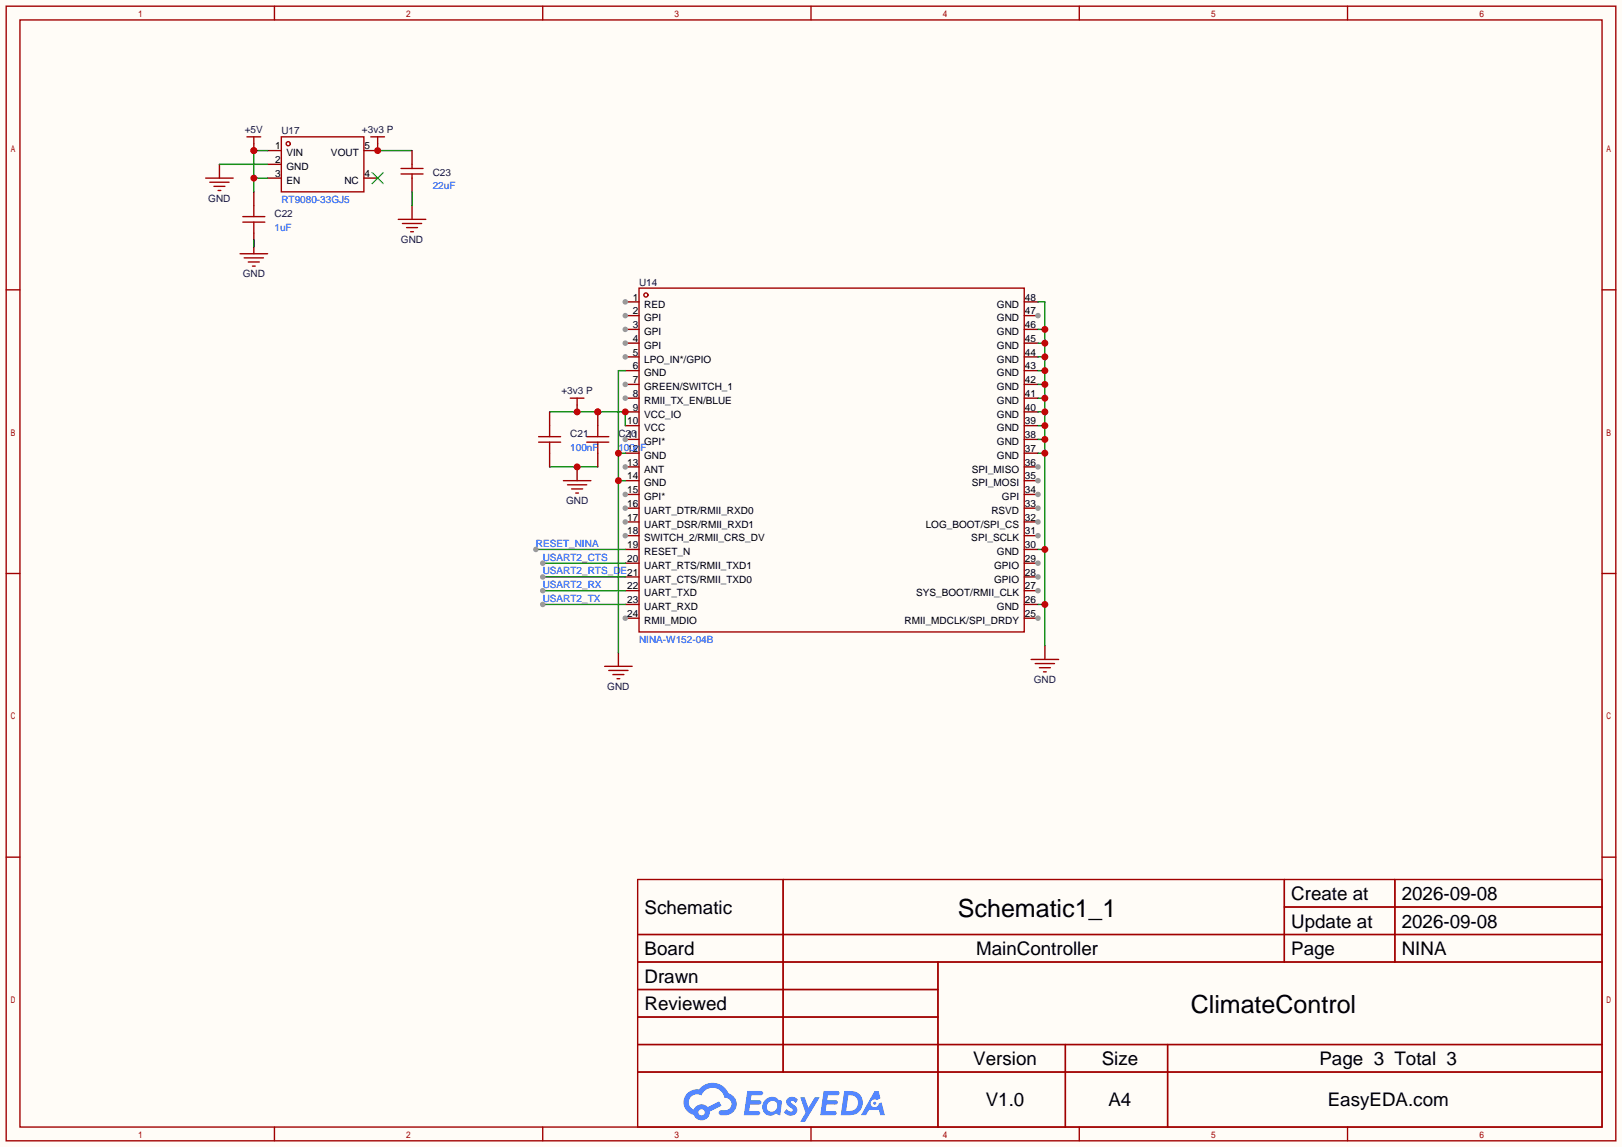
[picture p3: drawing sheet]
<svg xmlns="http://www.w3.org/2000/svg" width="299mm" height="212mm" viewBox="0 0 299 212" stroke-linecap="round" stroke-linejoin="round" font-family="sans-serif">
<path d="M0 0h299.5v211.8h-299.5z" fill="#fffcf7"/>
<g fill="none" stroke="#a10000" stroke-width=".25">
<path d="M1.1 1.1h297.2v209.6h-297.2zM3.7 3.7h292.1v204.5h-292.1zM50.7 1.1v2.6M100.2 1.1v2.6M149.7 1.1v2.6M199.3 1.1v2.6M248.8 1.1v2.6M1.1 53.5h2.6M295.8 53.5h2.5M1.1 105.9h2.6M295.8 105.9h2.5M1.1 158.3h2.6"/>
<path d="M295.8 158.3h2.5M117.7 162.4h178.1v45.8h-178.1zM117.7 172.6h178.1M117.7 177.7h178.1M144.6 162.4v35.6M173.2 177.7v30.5M237.1 162.4v15.3M237.1 167.5h58.7M257.5 162.4v15.3M117.7 182.8h55.5M117.7 192.9h178.1M117.7 187.8h55.5"/>
<path d="M117.7 198h178.1M196.7 192.9v15.3M215.6 192.9v15.3M50.7 208.2v2.5M100.2 208.2v2.5M149.7 208.2v2.5M199.3 208.2v2.5M248.8 208.2v2.5"/>
</g>
<g fill="#5487ff">
<path d="M145.5 202.8a1.3 1.3 0 0 1 1.8 .3l-.4 .6a.54 .54 0 0 0-.9-.2l.1 .2a1.58 1.58 0 0 1 1.1 1.6 1.43 1.43 0 0 1-2.5 .1l.5-.6a.64 .64 0 0 0 .5 .5 .64 .64 0 0 0 .7-.3l-.2-.2a1.6 1.6 0 0 1-1-1.6z"/>
<path d="M147.7 202.7h.9l.7 1.9 1.1-1.9h.9l-2.7 4.5h-.9l1-1.7z"/>
<path d="M138 201.5h1.6a1.31 1.31 0 0 1 1.2 .2 .4 .4 0 0 1-.3 .6h-1.8l-.1 .9h1.6a.4 .4 0 0 1 .4 .4 .4 .4 0 0 1-.4 .4h-1.7l-.2 1.2h.8a1.23 1.23 0 0 1 1.2 .2 .39 .39 0 0 1-.3 .6h-2.7z"/>
<path d="M152.1 201.5h1.6a1.32 1.32 0 0 1 1.3 .2 .39 .39 0 0 1-.4 .6h-1.7l-.2 .9h1.7a.4 .4 0 0 1 .3 .4 .4 .4 0 0 1-.4 .4h-1.7l-.2 1.2h.8a1.23 1.23 0 0 1 1.2 .2 .39 .39 0 0 1-.3 .6h-2.7z"/>
<path d="M161.5 201.5h.7l.4 1.3-.7 .4a.75 .75 0 0 0-1.1 .3 .75 .75 0 0 0 .5 1 .75 .75 0 0 0 .9-.6l.6-.3 .6 2.4h-.9l-.2-1h-1.9l-.5 1h-.9z"/>
<path d="M155.9 201.5l-.7 4.5h1.5a2.27 2.27 0 0 0 2.6-2.3 2.27 2.27 0 0 0-2.7-2.2zM156.6 202.3a1.5 1.5 0 0 1 1.8 1.5 1.5 1.5 0 0 1-1.9 1.4h-.3z"/>
<path d="M141.3 203.1a1.62 1.62 0 0 0-.4 2.1 1.62 1.62 0 0 0 2 .7l.4-.3 .3 .3 .5 .1 .3-2.5-.2-.3h-.4a1.58 1.58 0 0 0-2.5-.1zM141.9 203.6a.99 .99 0 0 1 1.6 .3 .99 .99 0 0 1-.9 1.4 .94 .94 0 0 1-1-.5 .94 .94 0 0 1 .3-1.2z"/>
<path d="M126.9 201.9a2.37 2.37 0 0 0 1.2 4 1.54 1.54 0 0 0 1.7 1 1.54 1.54 0 0 0 1.3-1.6l2.1-1.1-.5-.8-2 1.1a1.57 1.57 0 0 0-2.6 .4 1.5 1.5 0 0 1-.8-2.1 1.5 1.5 0 0 1 2.2-.5 2.23 2.23 0 0 1 2.3-1.4 2.23 2.23 0 0 1 2 1.8 1.16 1.16 0 0 1 1.2 1.1 1.16 1.16 0 0 1-1 1.3h-.7a.47 .47 0 0 0-.6 .3 .47 .47 0 0 0 .4 .6 2.23 2.23 0 0 0 2.3-.7 2.23 2.23 0 0 0 .4-2.3 2.16 2.16 0 0 0-1.3-1.1 3.2 3.2 0 0 0-5.4-.7l-1.2 .1zM129 205.4a.58 .58 0 0 1 1.1 0 .58 .58 0 0 1-1.1 0z"/>
<circle cx="161.5" cy="203.8" r=".28"/>
</g>
<path d="M189.1 55.8h2.5M189.1 58.3h2.5" fill="none" stroke="#870000" stroke-width=".25"/>
<circle cx="191.6" cy="58.3" r=".51" fill="#999"/>
<path d="M189.1 60.8h2.5M189.1 63.4h2.5M189.1 65.9h2.5M189.1 68.5h2.5M189.1 71h2.5M189.1 73.5h2.5M189.1 76.1h2.5M189.1 78.6h2.5M189.1 81.2h2.5M189.1 83.7h2.5M189.1 86.2h2.5" fill="none" stroke="#870000" stroke-width=".25"/>
<circle cx="191.6" cy="86.2" r=".51" fill="#999"/>
<path d="M189.1 88.8h2.5" fill="none" stroke="#870000" stroke-width=".25"/>
<circle cx="191.6" cy="88.8" r=".51" fill="#999"/>
<path d="M189.1 91.3h2.5" fill="none" stroke="#870000" stroke-width=".25"/>
<circle cx="191.6" cy="91.3" r=".51" fill="#999"/>
<path d="M189.1 93.9h2.5" fill="none" stroke="#870000" stroke-width=".25"/>
<circle cx="191.6" cy="93.9" r=".51" fill="#999"/>
<path d="M189.1 96.4h2.5" fill="none" stroke="#870000" stroke-width=".25"/>
<circle cx="191.6" cy="96.4" r=".51" fill="#999"/>
<path d="M189.1 98.9h2.5" fill="none" stroke="#870000" stroke-width=".25"/>
<circle cx="191.6" cy="98.9" r=".51" fill="#999"/>
<path d="M189.1 101.5h2.5M189.1 104h2.5" fill="none" stroke="#870000" stroke-width=".25"/>
<circle cx="191.6" cy="104" r=".51" fill="#999"/>
<path d="M189.1 106.6h2.5" fill="none" stroke="#870000" stroke-width=".25"/>
<circle cx="191.6" cy="106.6" r=".51" fill="#999"/>
<path d="M189.1 109.1h2.5" fill="none" stroke="#870000" stroke-width=".25"/>
<circle cx="191.6" cy="109.1" r=".51" fill="#999"/>
<path d="M189.1 111.6h2.5M189.1 114.2h2.5" fill="none" stroke="#870000" stroke-width=".25"/>
<circle cx="191.6" cy="114.2" r=".51" fill="#999"/>
<path d="M115.4 114.2h2.6" fill="none" stroke="#870000" stroke-width=".25"/>
<circle cx="115.4" cy="114.2" r=".51" fill="#999"/>
<path d="M115.4 98.9h2.6M115.4 111.6h2.6M115.4 109.1h2.6M115.4 106.6h2.6M115.4 104h2.6M115.4 101.5h2.6" fill="none" stroke="#870000" stroke-width=".25"/>
<circle cx="115.4" cy="98.9" r=".51" fill="#999"/>
<path d="M115.4 96.4h2.6" fill="none" stroke="#870000" stroke-width=".25"/>
<circle cx="115.4" cy="96.4" r=".51" fill="#999"/>
<path d="M115.4 93.9h2.6" fill="none" stroke="#870000" stroke-width=".25"/>
<circle cx="115.4" cy="93.9" r=".51" fill="#999"/>
<path d="M115.4 91.3h2.6" fill="none" stroke="#870000" stroke-width=".25"/>
<circle cx="115.4" cy="91.3" r=".51" fill="#999"/>
<path d="M115.4 88.8h2.6M115.4 86.2h2.6" fill="none" stroke="#870000" stroke-width=".25"/>
<circle cx="115.4" cy="86.2" r=".51" fill="#999"/>
<path d="M115.4 83.7h2.6M115.4 81.2h2.6" fill="none" stroke="#870000" stroke-width=".25"/>
<circle cx="115.4" cy="81.2" r=".51" fill="#999"/>
<path d="M115.4 78.6h2.6M115.4 76.1h2.6M115.4 73.5h2.6" fill="none" stroke="#870000" stroke-width=".25"/>
<circle cx="115.4" cy="73.5" r=".51" fill="#999"/>
<path d="M115.4 71h2.6" fill="none" stroke="#870000" stroke-width=".25"/>
<circle cx="115.4" cy="71" r=".51" fill="#999"/>
<path d="M115.4 68.5h2.6M115.4 65.9h2.6" fill="none" stroke="#870000" stroke-width=".25"/>
<circle cx="115.4" cy="65.9" r=".51" fill="#999"/>
<path d="M115.4 63.4h2.6" fill="none" stroke="#870000" stroke-width=".25"/>
<circle cx="115.4" cy="63.4" r=".51" fill="#999"/>
<path d="M115.4 60.8h2.6" fill="none" stroke="#870000" stroke-width=".25"/>
<circle cx="115.4" cy="60.8" r=".51" fill="#999"/>
<path d="M115.4 58.3h2.6" fill="none" stroke="#870000" stroke-width=".25"/>
<circle cx="115.4" cy="58.3" r=".51" fill="#999"/>
<path d="M115.4 55.8h2.6" fill="none" stroke="#870000" stroke-width=".25"/>
<circle cx="115.4" cy="55.8" r=".51" fill="#999"/>
<g fill="none" stroke="#a10000" stroke-width=".25">
<path d="M38 32.9h5.1M38.7 33.7h3.6M39.5 34.4h2M40.3 35.2h.5M118 53.2h71.1v63.5h-71.1zM104 88.8h5.1M104.8 89.5h3.5M105.5 90.3h2.1M106.3 91.1h.5M111.6 123.1h5.1M112.4 123.8h3.6M113.2 124.6h2"/>
<path d="M113.9 125.3h.5M190.4 121.8h5.1M191.1 122.6h3.6M191.9 123.3h2M192.7 124.1h.5"/>
<circle cx="119.3" cy="54.5" r=".38"/>
</g>
<path d="M40.5 30.4v2.5M106.6 86.2v2.6M192.9 119.3v2.5M114.2 120.5v2.6" fill="none" stroke="#870000" stroke-width=".25"/>
<g fill="none" stroke="#008700" stroke-width=".25">
<path d="M191.6 55.8h1.3v63.5M191.6 78.6h1.3M191.6 76.1h1.3M191.6 73.5h1.3M191.6 71h1.3M191.6 68.5h1.3M191.6 65.9h1.3M191.6 63.4h1.3M191.6 60.8h1.3M191.6 83.7h1.3M191.6 81.2h1.3M191.6 111.6h1.3"/>
<path d="M191.6 101.5h1.3"/>
</g>
<g fill="#c00">
<circle cx="192.9" cy="111.6" r=".63"/>
<circle cx="192.9" cy="101.5" r=".63"/>
<circle cx="192.9" cy="83.7" r=".63"/>
<circle cx="192.9" cy="81.2" r=".63"/>
<circle cx="192.9" cy="78.6" r=".63"/>
<circle cx="192.9" cy="76.1" r=".63"/>
<circle cx="192.9" cy="73.5" r=".63"/>
<circle cx="192.9" cy="71" r=".63"/>
<circle cx="192.9" cy="68.5" r=".63"/>
<circle cx="192.9" cy="65.9" r=".63"/>
<circle cx="192.9" cy="63.4" r=".63"/>
<circle cx="192.9" cy="60.8" r=".63"/>
</g>
<path d="M76.1 38v2.5M46.9 44.3v2.6" fill="none" stroke="#870000" stroke-width=".25"/>
<path d="M44.3 46.9h5.1M45.1 47.6h3.5M45.8 48.4h2.1M46.6 49.1h.5M73.5 40.5h5.1M74.3 41.3h3.6M75.1 42h2M75.8 42.8h.5" fill="none" stroke="#a10000" stroke-width=".25"/>
<path d="M115.4 68.5h-1.2v52M114.2 83.7h1.2M114.2 88.8h1.2" fill="none" stroke="#008700" stroke-width=".25"/>
<g fill="#c00">
<circle cx="114.2" cy="83.7" r=".63"/>
<circle cx="114.2" cy="88.8" r=".63"/>
</g>
<path d="M100.2 109.1h15.2" fill="none" stroke="#008700" stroke-width=".25"/>
<circle cx="100.2" cy="109.1" r=".51" fill="#999"/>
<path d="M100.2 111.6h15.2" fill="none" stroke="#008700" stroke-width=".25"/>
<circle cx="100.2" cy="111.6" r=".51" fill="#999"/>
<path d="M46.9 38v2M68.5 25.3h2.5M69.7 25.3v1.2M44.8 41h4.1M44.8 40h4.1M46.9 41v2.1M105.3 73.5h2.5M106.6 73.5v1.3" fill="none" stroke="#a10000" stroke-width=".25"/>
<path d="M46.9 35.4v2.6M69.7 26.5v1.3M46.9 43.1v2.5M106.6 74.8v1.3" fill="none" stroke="#870000" stroke-width=".25"/>
<path d="M46.9 44.3v1.3M101.5 76.1h13.9v2.5" fill="none" stroke="#008700" stroke-width=".25"/>
<g fill="#c00">
<circle cx="106.6" cy="76.1" r=".63"/>
<circle cx="110.4" cy="76.1" r=".63"/>
<circle cx="115.4" cy="76.1" r=".63"/>
</g>
<path d="M101.5 86.2h8.9" fill="none" stroke="#008700" stroke-width=".25"/>
<circle cx="106.6" cy="86.2" r=".63" fill="#c00"/>
<path d="M98.9 101.5h16.5" fill="none" stroke="#008700" stroke-width=".25"/>
<circle cx="98.9" cy="101.5" r=".51" fill="#999"/>
<path d="M100.2 104h15.2" fill="none" stroke="#008700" stroke-width=".25"/>
<circle cx="100.2" cy="104" r=".51" fill="#999"/>
<path d="M100.2 106.6h15.2" fill="none" stroke="#008700" stroke-width=".25"/>
<circle cx="100.2" cy="106.6" r=".51" fill="#999"/>
<g fill="none" stroke="#a10000" stroke-width=".25">
<path d="M51.9 25.3h15.3v10.1h-15.3z"/>
<circle cx="53.2" cy="26.5" r=".38"/>
</g>
<path d="M49.4 27.8h2.5M49.4 30.4h2.5M49.4 32.9h2.5M67.2 27.8h2.5M67.2 32.9h2.5" fill="none" stroke="#870000" stroke-width=".25"/>
<path d="M68.7 31.9l2 2M70.7 31.9l-2 2" fill="none" stroke="#3c3" stroke-width=".25"/>
<path d="M40.5 30.4h8.9M46.9 32.9h2.5M49.4 27.8h-2.5v7.6" fill="none" stroke="#008700" stroke-width=".25"/>
<g fill="#c00">
<circle cx="46.9" cy="27.8" r=".63"/>
<circle cx="46.9" cy="32.9" r=".63"/>
</g>
<path d="M46.9 26.5v1.3" fill="none" stroke="#870000" stroke-width=".25"/>
<circle cx="46.9" cy="27.8" r=".63" fill="#c00"/>
<path d="M45.6 25.3h2.5M46.9 25.3v1.2" fill="none" stroke="#a10000" stroke-width=".25"/>
<path d="M69.7 27.8h6.4" fill="none" stroke="#008700" stroke-width=".25"/>
<circle cx="69.7" cy="27.8" r=".63" fill="#c00"/>
<path d="M110.4 81.7v2" fill="none" stroke="#a10000" stroke-width=".25"/>
<path d="M110.4 76.1v2.5" fill="none" stroke="#870000" stroke-width=".25"/>
<circle cx="110.4" cy="76.1" r=".63" fill="#c00"/>
<path d="M74 32.1h4.1M74 31.1h4.1M76.1 30.4v.7M76.1 32.1v.8M101.5 78.6v2M110.4 78.6v2M99.4 80.6h4.1M99.4 81.7h4.1M101.5 81.7v2M108.3 80.6h4.1M108.3 81.7h4.1" fill="none" stroke="#a10000" stroke-width=".25"/>
<path d="M76.1 27.8v2.6M76.1 32.9v2.5M101.5 76.1v2.5M101.5 83.7v2.5M110.4 83.7v2.5" fill="none" stroke="#870000" stroke-width=".25"/>
<path d="M76.1 35.4v2.6" fill="none" stroke="#008700" stroke-width=".25"/>
<g font-size="4.6">
<text x="176.9" y="169.4">Schematic1_1</text>
<text x="219.8" y="187.1">ClimateControl</text>
</g>
<g font-size="3.5">
<text x="238.4" y="166.2">Create at</text>
<text x="258.8" y="166.2">2026-09-08</text>
<text x="119" y="168.8">Schematic</text>
<text x="238.4" y="171.3">Update at</text>
<text x="258.8" y="171.3">2026-09-08</text>
<text x="119" y="176.4">Board</text>
<text x="180.2" y="176.4">MainController</text>
<text x="238.4" y="176.4">Page</text>
<text x="258.8" y="176.4">NINA</text>
<text x="119" y="181.5">Drawn</text>
<text x="119" y="186.6">Reviewed</text>
<text x="179.7" y="196.7">Version</text>
<text x="203.4" y="196.7">Size</text>
<text x="243.6" y="196.7">Page 3 Total 3</text>
<text x="182" y="204.3">V1.0</text>
<text x="204.7" y="204.3">A4</text>
<text x="245.1" y="204.3">EasyEDA.com</text>
</g>
<g font-size="1.8" fill="#000080">
<text x="45.2" y="24.6">+5V</text>
<text x="51.9" y="24.8">U17</text>
<text x="66.8" y="24.6">+3v3 P</text>
<text x="79.9" y="32.4">C23</text>
<text x="38.5" y="37.3">GND</text>
<text x="50.7" y="40.1">C22</text>
<text x="74" y="44.9">GND</text>
<text x="44.8" y="51.2">GND</text>
<text x="118" y="52.8">U14</text>
<text x="103.7" y="72.8">+3v3 P</text>
<text x="105.3" y="80.7">C21</text>
<text x="114.2" y="80.7">C20</text>
<text x="104.5" y="93.1">GND</text>
<text x="112.1" y="127.4">GND</text>
<text x="190.9" y="126.2">GND</text>
</g>
<g font-size="1.8">
<text x="50.8" y="27.6">1</text>
<text x="52.9" y="28.9">VIN</text>
<text x="61.1" y="28.9">VOUT</text>
<text x="67.3" y="27.6">5</text>
<text x="50.8" y="30.1">2</text>
<text x="50.8" y="32.7">3</text>
<text x="52.9" y="31.4">GND</text>
<text x="52.9" y="33.9">EN</text>
<text x="63.6" y="33.9">NC</text>
<text x="67.3" y="32.7">4</text>
<text x="116.8" y="58.1">2</text>
<text x="116.8" y="55.5">1</text>
<text x="118.9" y="59.3">GPI</text>
<text x="118.9" y="56.8">RED</text>
<text x="184.1" y="56.8">GND</text>
<text x="184.1" y="59.3">GND</text>
<text x="189.2" y="55.5">48</text>
<text x="189.2" y="58.1">47</text>
<text x="116.8" y="65.7">5</text>
<text x="116.8" y="63.1">4</text>
<text x="116.8" y="60.6">3</text>
<text x="118.9" y="64.4">GPI</text>
<text x="118.9" y="61.9">GPI</text>
<text x="184.1" y="61.9">GND</text>
<text x="184.1" y="64.4">GND</text>
<text x="189.2" y="60.6">46</text>
<text x="189.2" y="63.1">45</text>
<text x="189.2" y="65.7">44</text>
<text x="116.8" y="70.8">7</text>
<text x="116.8" y="68.2">6</text>
<text x="118.9" y="69.5">GND</text>
<text x="118.9" y="67">LPO_IN*/GPIO</text>
<text x="184.1" y="67">GND</text>
<text x="184.1" y="69.5">GND</text>
<text x="189.2" y="68.2">43</text>
<text x="189.2" y="70.8">42</text>
<text x="116.8" y="75.8">9</text>
<text x="116.8" y="73.3">8</text>
<text x="118.9" y="77.1">VCC_IO</text>
<text x="118.9" y="74.6">RMII_TX_EN/BLUE</text>
<text x="118.9" y="72">GREEN/SWITCH_1</text>
<text x="184.1" y="72">GND</text>
<text x="184.1" y="74.6">GND</text>
<text x="184.1" y="77.1">GND</text>
<text x="189.2" y="73.3">41</text>
<text x="189.2" y="75.8">40</text>
<text x="115.8" y="83.5">12</text>
<text x="115.8" y="80.9">11</text>
<text x="115.8" y="78.4">10</text>
<text x="118.9" y="82.2">GPI*</text>
<text x="118.9" y="79.7">VCC</text>
<text x="184.1" y="79.7">GND</text>
<text x="184.1" y="82.2">GND</text>
<text x="189.2" y="78.4">39</text>
<text x="189.2" y="80.9">38</text>
<text x="189.2" y="83.5">37</text>
<text x="115.8" y="88.5">14</text>
<text x="115.8" y="86">13</text>
<text x="118.9" y="89.8">GND</text>
<text x="118.9" y="87.3">ANT</text>
<text x="118.9" y="84.7">GND</text>
<text x="179.4" y="87.3">SPI_MISO</text>
<text x="179.4" y="89.8">SPI_MOSI</text>
<text x="184.1" y="84.7">GND</text>
<text x="189.2" y="86">36</text>
<text x="189.2" y="88.5">35</text>
<text x="115.8" y="93.6">16</text>
<text x="115.8" y="91.1">15</text>
<text x="118.9" y="94.9">UART_DTR/RMII_RXD0</text>
<text x="118.9" y="92.4">GPI*</text>
<text x="183" y="94.9">RSVD</text>
<text x="185" y="92.4">GPI</text>
<text x="189.2" y="91.1">34</text>
<text x="189.2" y="93.6">33</text>
<text x="115.8" y="101.2">19</text>
<text x="115.8" y="98.7">18</text>
<text x="115.8" y="96.2">17</text>
<text x="118.9" y="100">SWITCH_2/RMII_CRS_DV</text>
<text x="118.9" y="97.4">UART_DSR/RMII_RXD1</text>
<text x="170.9" y="97.4">LOG_BOOT/SPI_CS</text>
<text x="179.3" y="100">SPI_SCLK</text>
<text x="189.2" y="96.2">32</text>
<text x="189.2" y="98.7">31</text>
<text x="189.2" y="101.2">30</text>
<text x="115.8" y="103.8">20</text>
<text x="118.9" y="107.6">UART_CTS/RMII_TXD0</text>
<text x="118.9" y="105.1">UART_RTS/RMII_TXD1</text>
<text x="118.9" y="102.5">RESET_N</text>
<text x="183.5" y="105.1">GPIO</text>
<text x="183.5" y="107.6">GPIO</text>
<text x="184.1" y="102.5">GND</text>
<text x="189.2" y="103.8">29</text>
<text x="189.2" y="106.3">28</text>
<text x="115.8" y="113.9">24</text>
<text x="115.8" y="111.4">23</text>
<text x="115.8" y="108.9">22</text>
<text x="118.9" y="112.7">UART_RXD</text>
<text x="118.9" y="110.1">UART_TXD</text>
<text x="169.2" y="110.1">SYS_BOOT/RMII_CLK</text>
<text x="184.1" y="112.7">GND</text>
<text x="189.2" y="108.9">27</text>
<text x="189.2" y="111.4">26</text>
<text x="189.2" y="113.9">25</text>
<text x="118.9" y="115.2">RMII_MDIO</text>
<text x="167" y="115.2">RMII_MDCLK/SPI_DRDY</text>
</g>
<g font-size="1.8" fill="#00f">
<text x="79.9" y="35">22uF</text>
<text x="51.9" y="37.5">RT9080-33GJ5</text>
<text x="50.7" y="42.6">1uF</text>
<text x="105.3" y="83.2">100nF</text>
<text x="114.2" y="83.2">100nF</text>
<text x="98.9" y="101">RESET_NINA</text>
<text x="100.2" y="103.6">USART2_CTS</text>
<text x="100.2" y="106.1">USART2_RTS_DE21</text>
<text x="100.2" y="108.6">USART2_RX</text>
<text x="100.2" y="111.2">USART2_TX</text>
<text x="118" y="118.8">NINA-W152-04B</text>
</g>
</svg>
